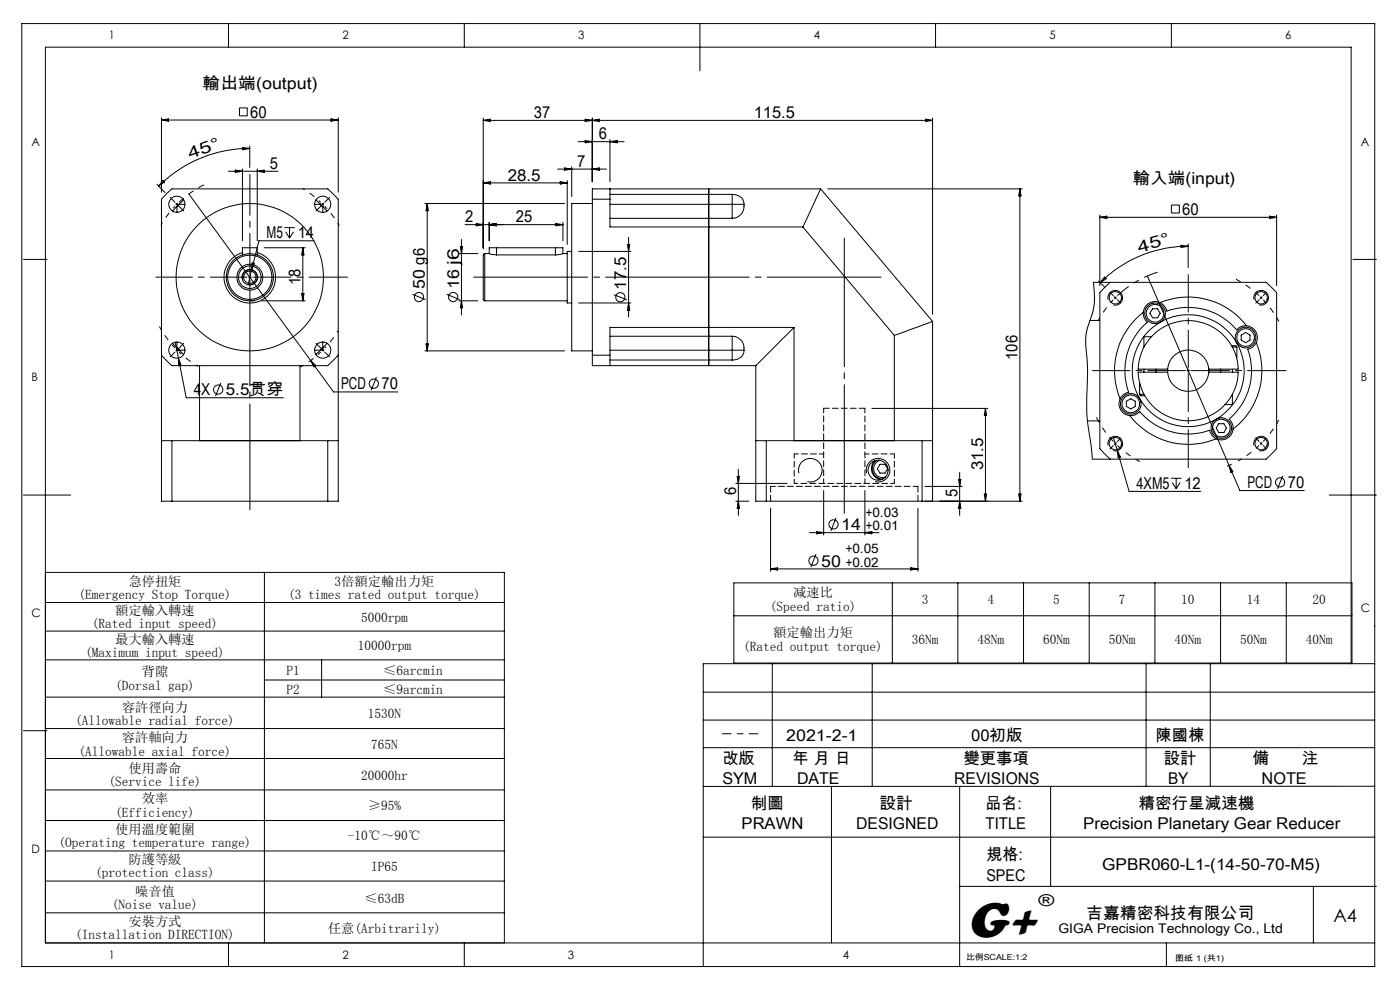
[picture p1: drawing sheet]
<svg xmlns="http://www.w3.org/2000/svg" width="297mm" height="210mm" viewBox="0 0 297 210" stroke-linecap="round" stroke-linejoin="round" font-family="sans-serif">
<g fill="none" stroke="#000" stroke-width=".21">
<path d="M4.6 5h287v200h-287zM48.5 5v5M98.5 5v5M148.5 5v10M198.5 5v5M248.5 5v5M33.3 39.1l1.7 1.7M34.3 25v15.8M34.3 25.5h37.5M34.3 25.5l1.4-.3v.5zM34.6 38.3l.3 .3-1.2 .9zM48.4 36.3h10.5"/>
<path d="M49.9 36.1l1.5 .2-1.5 .3zM50.8 22.9h1.7v1.7h-1.7zM51.4 35.8v15.3M51.5 31.3l1.5 .2-1.5 .3zM53 31.5a27.6 27.6 0 0 0-19.3 8M53 31v4.5M54.6 35.8v15.3M54.6 36.3l1.5-.2v.5zM70.2 25.2l1.6 .3-1.6 .2zM71.8 25v15.8M102.5 25v27.6M102.5 25.5h95.3"/>
<path d="M102.5 25.5l1.5-.2v.5zM102.5 38.8l1.5-.2v.4zM102.5 38.8h17.8M118.3 35.9h10.4M118.9 38.6l1.4 .2-1.4 .2zM119.8 35.6l1.5 .3-1.5 .2zM120.3 38.3v13.5M121.3 35.4v6.3M122.7 30h9.7M124.1 25.3l1.6 .2-1.6 .3zM124.1 29.8l1.6 .2-1.6 .3zM125.7 25v13.6"/>
<path d="M125.7 25.5l1.4-.2v.5zM125.7 35.9l1.4-.3v.5zM129.4 29.6v9M129.4 30l1.5-.2v.5zM196.4 25.3l1.4 .2-1.4 .3zM197.8 25v41.7M5 55h5M37.3 43.1l.4 .5M37.5 43.8l-.9 1M37.5 43.8h.1M37.5 43.8v1.2M37.7 43.1l-.4 .5"/>
<path d="M38 43.3l-.1 .4-.4 .1M38 43.3l-.5 .5M38 43.3h1.2M38 43.3h.1M38.9 42.4l-.9 .9M40.1 41.2l30.7 41.9h13.6M51.4 53.6a5.5 5.5 0 0 0-2.8 8.4 5.5 5.5 0 0 0 8.9 0 5.5 5.5 0 0 0-2.9-8.4M51.4 54.1v-1.5h3.2v1.5M53.4 57.3l-.8 3a1.57 1.57 0 0 0 1.9-1.4 1.57 1.57 0 0 0-1.7-1.7 1.57 1.57 0 0 0-1.3 2M53.5 55.8l.5 .1-.6 1.4zM56.1 52.6h8.6M60.3 48.3h2.2"/>
<path d="M60.6 49.2l.8 1.3M61.4 48.3v2.2M62.3 49.2l-.9 1.3M64.2 52.6v11.2M64.2 52.6l.3 1.5h-.5zM66.6 51.1h-11.7l-1.5 6.2M66.7 43.3h1.3M67 42.4l1 .9M68 43.3l.2 .4 .3 .1M68 43.3l.5 .5M68 43.3h.1M68.5 43.8h.1"/>
<path d="M68.5 43.8l.9 1M68.5 43.8v1.2M90.1 43.2h29.7M90.6 43.2v31.2M90.6 43.2l.3 1.5h-.5zM97.4 53.8h4M97.6 52.3h.5l-.2 1.5zM97.9 50.8v16M98.7 47.7h20.7M101 47.4l1.5 .3-1.5 .2zM102.8 53.8l-.3 .3v9.4l.3 .3M102.8 53.8v10"/>
<path d="M103.8 47.2v3.9M103.8 47.7l1.5-.3v.5zM103.8 53.8l1.5 .3M105.3 52.6h-1.5v1.2h-1M105.3 52.6h12.5M105.3 54.1h12.5M105.3 52.6v1.5M117.8 52.6h1.6v1.2h.9M117.8 52.6v1.5M117.9 47.4l1.5 .3-1.5 .2zM119.4 53.8l-1.6 .3M119.4 47.2v3.9"/>
<path d="M121.3 53.3h-1v11h1M122.8 53.3h11M125.7 43.2h-4.4v31.2h4.4M125.7 42.3v33M125.7 42.3h3.7M129.4 40.1v2.2M129.4 42.3v5.8h40.9M129.4 46.3h25.9M129.4 43.3h25.9M129.4 41.2h25.9M133.1 51.8h.5l-.3 1.5zM133.3 50.3v17"/>
<path d="M150.4 40.1v37.5M155.3 41.2a2.21 2.21 0 0 1 2.5 2.1M155.3 43.3v3M155.3 43.3h2.5M155.3 41.2v2.1M157.8 43.3a2.76 2.76 0 0 1-2.5 3M170.3 48.1l19.4 23M174.1 40.1h-48.4v2.2M174.1 40.1l-3.8 8M174.1 40.1l23.7 28.1M175.6 40.1h41.3M216.4 40.1v66.2"/>
<path d="M216.4 40.1l.2 1.4h-.5zM232 59.9h36.6l.3 .2 1.9 2v33.1l-2.2 2.2h-36.9l-.1-2.2-1.1-7.7 .2-9.5-.4-6.5 .3-1.7 1.1-3.3 .4-1.8 .1-1.8zM233 59.6l1.4 1.4M233.3 45.6v15M233.3 46.1h37.5M233.3 46.1l1.5-.2v.4zM234.3 58.8l.4 .3-1.3 .9zM235.5 59.9l-2.2 2.2v33.1l2.2 2.2M243.4 58.6l19.6 45.5h13.7M248.5 43.5h1.7v1.7h-1.7zM250.5 52l1.6 .2-1.5 .3zM252.1 52.2a26.5 26.5 0 0 0-18.7 7.8"/>
<path d="M252.1 51.7v5.1M269.3 45.9l1.5 .2-1.5 .2zM270.8 45.6v15M287 55h5M34.3 75.3l2.2 2.3h33l2.3-2.3M36.6 72.8l.9 1M37.2 72.6l2.3 11.8h20.6M37.5 73.8l.5 .5M37.5 73.8h.1M37.5 73.8l.4 .2 .1 .3M37.5 72.6v1.2M37.9 76l.5 1.4-.5 .1z"/>
<path d="M38 74.3h.1M38 74.3l.9 .9M38 74.3h1.2M42.3 77.6v15.9M53 63.8h.9M55.4 63.8h9.3M63.6 77.6v15.9M64 62.3h.5l-.3 1.5zM65.9 76.5l1.1 1-.4 .3zM66.7 74.3h1.3M68 74.3h.1M68 74.3l-1 .9"/>
<path d="M68.5 73.8h.1M68.5 73.8l-.4 .1-.1 .4M68.5 73.8l-.5 .5M68.5 72.6v1.2M69.4 72.8l-.9 1M79.9 80l-1.2 2.8M87.5 62.4l2.8 1.2M90.1 74.4h29.7M90.4 72.9h.5l-.3 1.5zM94.8 62.4l2.7 1.2M97.4 63.8h4M97.9 63.8l.2 1.5h-.5z"/>
<path d="M102.8 63.8h17.5M122.8 64.3h11M125.7 75.3v2.3h34.6M125.7 75.3h3.7M129.4 75.3v2.3M129.4 71.3h25.9M129.4 74.3h25.9M129.4 76.4h25.9M130.2 62.5l2.8 1.1M133.3 64.3l.3 1.5h-.5zM155.3 71.3a2.72 2.72 0 0 1 2.5 3M155.3 71.3v3"/>
<path d="M155.3 74.3h2.5M155.3 74.3v2.1M157.8 74.3a2.16 2.16 0 0 1-2.5 2.1M160.3 77.6v28.7h2.3M168.5 69.5l-8.2 8.1M168.5 69.5h-39.1v5.8M168.5 69.5v24M189.7 71.1v22.4M197.8 68.2l-8.1 2.9M197.8 68.2v38.1h-2.2M231.2 68h2.1M235.1 63.6a1.57 1.57 0 0 1 1.4-2 1.57 1.57 0 0 1 1.7 1.7 1.57 1.57 0 0 1-2 1.4"/>
<path d="M236.4 62.9l.4 .5M236.8 63l-.4 .4M242.5 66.2a15.7 15.7 0 0 0-4.9 18.4M242.5 66.2a2.45 2.45 0 0 0 .9 2.2 13.4 13.4 0 0 0-4 14.8 2.44 2.44 0 0 0-1.8 1.4M242.7 78.3v.6M244.2 71.4h-1.5v2.2M244.5 65.5h1.1l.5 1-.5 .9h-1.1l-.6-.9zM245.2 78.3v.6M246.1 64.2a15.6 15.6 0 0 1 18.3 4.9M246.1 64.2a2.52 2.52 0 0 0-3.6 2M246.1 64.2a2.6 2.6 0 0 1 1.4 1.8 13.4 13.4 0 0 1 14.9 4 2.33 2.33 0 0 1 2-.9M247.7 78.9a4.4 4.4 0 0 0 4.4 4.1 4.4 4.4 0 0 0 4.3-4.1"/>
<path d="M247.7 78.9h-6.3a10.6 10.6 0 0 0 10.7 10.4 10.6 10.6 0 0 0 10.6-10.4h-6.3M247.7 78.3h-6.3a10.6 10.6 0 0 1 10.7-10.3 10.6 10.6 0 0 1 10.6 10.3h-6.3M247.7 78.3a4.4 4.4 0 0 1 4.4-4.1 4.4 4.4 0 0 1 4.3 4.1M247.7 78.3v.6M256.4 78.3v.6M258.9 78.3v.6zM261.3 73.3h.9l.2 .3M261.4 73.6h1M261.4 78.3v.6M262.4 73.6l-.1 2.2M263.3 71.1l.9-.6 1 .6v1l-1 .6-.9-.6zM264.4 69.1a2.54 2.54 0 0 1 2.1 3.6"/>
<path d="M266 63.6a1.57 1.57 0 0 1 1.4-2 1.57 1.57 0 0 1 1.7 1.7 1.57 1.57 0 0 1-2 1.4M266.5 72.7a15.6 15.6 0 0 1-4.9 18.3M266.5 72.7a2.57 2.57 0 0 1-1.8 1.4 13.5 13.5 0 0 1-4 14.8 2.43 2.43 0 0 1 .9 2.1M34.3 93.5h2.2M36.5 93.5h33M36.5 93.5v12.8M46.8 81.2l-1.1 2.8M69.5 93.5h2.3M69.5 93.5v12.8M156.6 99.5v9.8M160.3 93.5h2.3M162.6 93.5h33"/>
<path d="M162.6 93.5v12.8M185 86.6h24.5M185.6 97.7a2.32 2.32 0 0 0-.6 2.4 2.32 2.32 0 0 0 1.9 1.6M185.9 97.6a2.2 2.2 0 0 0-.8 2.5 2.2 2.2 0 0 0 2.2 1.5M186.6 97.6a1.88 1.88 0 0 0-1.2 2.4 1.88 1.88 0 0 0 2.4 1.2M186.7 98.5h1l.6 .9-.6 1h-1l-.6-1zM195.6 93.5h2.2M195.6 93.5v12.8M209.1 86.6v19.7M209.1 86.6l.2 1.5h-.5zM230.7 89.3h2.6M235.1 94.5a1.56 1.56 0 0 1 1.4-2 1.56 1.56 0 0 1 1.7 1.7 1.56 1.56 0 0 1-2 1.4"/>
<path d="M236.1 92.6l.9 3M237 95.6l2.5 8.6h15.2M237 95.6l.7 1.4-.5 .1zM237.6 84.6a2.52 2.52 0 0 0 2.1 3.6M238.9 85.1l1-.5 .9 .5v1.1l-.9 .5-1-.5zM239.7 88.2a15.6 15.6 0 0 0 18.3 4.9M239.7 88.2a2.55 2.55 0 0 0 2.1-.9 13.5 13.5 0 0 0 14.8 4 2.42 2.42 0 0 0 1.4 1.8M241.8 83.6l.2 .4h.9M241.8 83.6h.9M241.8 81.4v2.2M258.6 89.9h1l.6 .9-.6 .9h-1l-.6-.9zM260.7 98.7l.8 1.3-.4 .2z"/>
<path d="M261.3 98.5l-1 .4M261.4 83.6v2.2h-1.5M261.6 91a2.54 2.54 0 0 1-3.6 2.1M266 94.5a1.56 1.56 0 0 1 1.4-2 1.56 1.56 0 0 1 1.7 1.7 1.56 1.56 0 0 1-2 1.4M5 105h10M36.5 106.3h-2.2v-64l2.2-2.2h33l2.3 2.2v64h-2.3M36.5 106.3h33M156.1 106.3h2.8M156.1 102.5h10.9M156.4 101.1h.5l-.3 1.4zM156.6 106.3l.3 1.5h-.5zM162.6 106.3h33"/>
<path d="M163.5 107.8v13.4M169.5 100.4a2.5 2.5 0 0 1 2.1-3.2 2.5 2.5 0 0 1 2.8 2.7 2.5 2.5 0 0 1-3.1 2.3M171.7 113h14.8M173.1 117.5l-1.1 2.8M173.2 112.7l1.5 .3-1.5 .2zM174.7 104.1v9.4M177.4 109.8l-1.2 2.8M183.5 104.1v9.4M183.5 113l1.5-.3v.5zM183.9 100.4a2.49 2.49 0 0 1 2.2-3.1 2.49 2.49 0 0 1 2.6 2.7 2.49 2.49 0 0 1-3.1 2.2M194.7 107.8v13.4M196.2 106.3h20.7"/>
<path d="M196.2 103.2h7.9M203.3 101.7h.5l-.2 1.5zM203.6 100.2v9.1M203.6 106.3l.2 1.5h-.5zM208.8 104.8h.5l-.2 1.5zM216.1 104.8h.5l-.2 1.5zM248.4 101.5h2.2M248.7 102.3l.8 1.4M249.5 101.5v2.2M250.4 102.3l-.9 1.4M272.1 100.9l-1.1 2.8M282 105h10"/>
<path d="M9.6 127.8h97.4M9.6 133.9h97.4M9.6 140h97.4M9.6 121.4h97.4v78.6M56.1 121.4v78.6M68.2 140v7.9M155.7 123.6h131.1v17h-131.1zM155.7 130.6h131.1M163.5 120.7h31.2M163.5 120.7l1.5-.3v.5zM189.3 123.6v17M193.2 120.4l1.5 .3-1.5 .2z"/>
<path d="M203.2 123.6v17M217.1 123.6v17M231.1 123.6v17M245 123.6v17M258.9 123.6v17M272.9 123.6v17M5 155h5M9.6 147.9h97.4M9.6 154.5h97.4M56.1 144.2h50.9M149.2 152.7h142.4M149.2 146.8h142.4"/>
<path d="M149.2 158.6h142.4M163.8 140.8v26M185 140.8v26M243.1 140.8v26M256.8 140.8v26M286.6 140.8v-130.8h-277v190h282M291.6 140.8h-142.4v64.2M9.6 160.9h97.4M9.6 167.6h97.4M9.6 174.1h97.4M149.2 177.6h142.4M176.4 166.8v33.2"/>
<path d="M203.6 166.8v38.2M222.9 166.8v21.2M291.6 166.8h-142.4M9.6 180.5h97.4M9.6 186.9h97.4M9.6 193.6h97.4M203.6 188h88.4M278.6 188v12M48.5 200v5M98.5 200v5M247.4 200v5"/>
<circle cx="37.5" cy="43.3" r="1.71"/>
<circle cx="53" cy="58.8" r="4.7"/>
<circle cx="53" cy="58.8" r="15.6"/>
<circle cx="53" cy="58.8" r="2.4"/>
<circle cx="53" cy="58.8" r="1.67"/>
<circle cx="53" cy="58.8" r="1.3"/>
<circle cx="53" cy="58.8" r="2.76"/>
<circle cx="53" cy="58.8" r="5"/>
<circle cx="68.5" cy="43.3" r="1.71"/>
<circle cx="37.5" cy="74.3" r="1.72"/>
<circle cx="68.5" cy="74.3" r="1.71"/>
<circle cx="88.9" cy="63" r=".97"/>
<circle cx="96.1" cy="63" r=".98"/>
<circle cx="131.6" cy="63.1" r=".98"/>
<circle cx="236.6" cy="63.2" r="1.31"/>
<circle cx="245" cy="66.5" r="1.88"/>
<circle cx="245" cy="66.5" r="2.2"/>
<circle cx="252.1" cy="78.6" r="11.9"/>
<circle cx="264.2" cy="71.6" r="1.88"/>
<circle cx="264.2" cy="71.6" r="2.19"/>
<circle cx="267.5" cy="63.2" r="1.31"/>
<circle cx="46.3" cy="82.6" r=".98"/>
<circle cx="79.3" cy="81.4" r=".99"/>
<circle cx="186.3" cy="99.7" r="2.14"/>
<circle cx="236.6" cy="94.1" r="1.31"/>
<circle cx="239.9" cy="85.7" r="2.19"/>
<circle cx="239.9" cy="85.7" r="1.87"/>
<circle cx="259.1" cy="90.8" r="2.19"/>
<circle cx="259.1" cy="90.8" r="1.88"/>
<circle cx="267.5" cy="94.1" r="1.31"/>
<circle cx="172.6" cy="118.9" r=".98"/>
<circle cx="176.8" cy="111.2" r=".98"/>
<circle cx="271.6" cy="102.3" r=".98"/>
</g>
<path d="M37.1 73.8a21.9 21.9 0 0 1-3.3-4.5M236.2 63.6a21.9 21.9 0 0 0-3.3 4.5M267.1 94.5a21.9 21.9 0 0 1-4.5 3.3M268 93.6a21.9 21.9 0 0 0 3.3-4.5" fill="none" stroke="#000" stroke-width=".21" stroke-dasharray="30.5 1.3 1.3 1.3" stroke-dashoffset="29.6" stroke-linecap="butt"/>
<path d="M237.1 62.7a21.9 21.9 0 0 1 8.5-5" fill="none" stroke="#000" stroke-width=".21" stroke-dasharray="30.5 1.3 1.3 1.3" stroke-dashoffset="27.4" stroke-linecap="butt"/>
<path d="M68.5 43.3l-.2-.2M68.5 43.3l.2 .2M37.5 74.3l.3 .2M37.5 74.3l-.2-.3M68.5 74.3l.2-.3M68.5 74.3l-.2 .2M267.6 63.1l-.3-.2M267.6 63.1l.2 .3M236.6 94.1l.2 .2M236.6 94.1l-.2-.2M267.6 94.1l.2-.2M267.6 94.1l-.3 .2" fill="none" stroke="#000" stroke-width=".21" stroke-dasharray="30.5 1.3 1.3 1.3" stroke-linecap="butt"/>
<path d="M267.1 62.7a21.9 21.9 0 0 0-4.9-3.5" fill="none" stroke="#000" stroke-width=".21" stroke-dasharray="30.5 1.3 1.3 1.3" stroke-dashoffset="29.4" stroke-linecap="butt"/>
<path d="M268 63.6a21.9 21.9 0 0 1 3.3 4.6M237.1 94.5a21.9 21.9 0 0 0 4.7 3.4" fill="none" stroke="#000" stroke-width=".21" stroke-dasharray="30.5 1.3 1.3 1.3" stroke-dashoffset="29.5" stroke-linecap="butt"/>
<path d="M236.2 93.6a21.9 21.9 0 0 1-3.6-5" fill="none" stroke="#000" stroke-width=".21" stroke-dasharray="30.5 1.3 1.3 1.3" stroke-dashoffset="29.3" stroke-linecap="butt"/>
<path d="M37.1 43.8l-1.6 1.9-1.3 2M38 74.7l1.9 1.6 2.1 1.4" fill="none" stroke="#000" stroke-width=".21" stroke-dasharray="30.5 1.3 1.3 1.3" stroke-dashoffset="29.9" stroke-linecap="butt"/>
<path d="M38 42.9a21.9 21.9 0 0 1 5.3-3.7" fill="none" stroke="#000" stroke-width=".21" stroke-dasharray="30.5 1.3 1.3 1.3" stroke-dashoffset="29.2" stroke-linecap="butt"/>
<path d="M68.9 73.8l1.5-1.7 1.3-1.9" fill="none" stroke="#000" stroke-width=".21" stroke-dasharray="30.5 1.3 1.3 1.3" stroke-dashoffset="30.1" stroke-linecap="butt"/>
<path d="M68 74.7a21.9 21.9 0 0 1-4.2 3.1" fill="none" stroke="#000" stroke-width=".21" stroke-dasharray="30.5 1.3 1.3 1.3" stroke-dashoffset="29.7" stroke-linecap="butt"/>
<path d="M68 42.9l-1.8-1.6-2-1.3" fill="none" stroke="#000" stroke-width=".21" stroke-dasharray="30.5 1.3 1.3 1.3" stroke-dashoffset="30" stroke-linecap="butt"/>
<path d="M68.9 43.8l1.7 1.9 1.4 2.2" fill="none" stroke="#000" stroke-width=".21" stroke-dasharray="30.5 1.3 1.3 1.3" stroke-dashoffset="29.8" stroke-linecap="butt"/>
<path d="M179.1 108.9v-58.4" fill="none" stroke="#000" stroke-width=".21" stroke-dasharray="30.5 1.3 1.3 1.3" stroke-dashoffset="3.2"/>
<path d="M186.9 58.8h-86.4" fill="none" stroke="#000" stroke-width=".21" stroke-dasharray="30.5 1.3 1.3 1.3" stroke-dashoffset="6.3"/>
<path d="M153.3 155.6h7.5" fill="none" stroke="#000" stroke-width=".21" stroke-dasharray="30.5 1.3 1.3 1.3" stroke-dashoffset="28.6"/>
<path d="M163.5 103.2v3.1M194.7 106.3v-3.1" fill="none" stroke="#000" stroke-width=".21" stroke-dasharray="1.3 .6"/>
<path d="M183.5 86.6v15.9M163.5 103.2h31.2M174.7 102.5v-15.9" fill="none" stroke="#000" stroke-width=".21" stroke-dasharray="1.3 .6" stroke-dashoffset=".3"/>
<path d="M168.5 96.3v6.2M168.5 96.3h6.2M183.5 96.3h6.2M189.7 102.5v-6.2" fill="none" stroke="#000" stroke-width=".21" stroke-dasharray="1.3 .6" stroke-dashoffset=".4"/>
<path d="M189.7 102.5h-21.2" fill="none" stroke="#000" stroke-width=".21" stroke-dasharray="1.3 .6" stroke-dashoffset=".5"/>
<path d="M183.5 86.6h-8.8" fill="none" stroke="#000" stroke-width=".21" stroke-dasharray="1.3 .6" stroke-dashoffset=".1"/>
<g fill="none" stroke="#000" stroke-width=".21" stroke-dasharray="30.5 1.3 1.3 1.3">
<path d="M37.1 42.9l-1-1M38 43.8l1 1M53 58.8v-.3M53 58.8h-.3M53 58.8v.3M53 58.8h.3M68 43.8l-1 1M68.5 43.3l.2-.2M68.5 43.3l-.2 .2M68.9 42.9l1-1M37.1 74.7l-1 1M37.5 74.3l-.2 .2"/>
<path d="M37.5 74.3l.3-.3M38 73.8l1-1M68 73.8l-1-1M68.5 74.3l.2 .2M68.5 74.3l-.2-.3M68.9 74.7l1 1M236.2 62.7l-.7-.7M237.1 63.6l.7 .7M252.1 78.6v-.3M252.1 78.6h-.3M252.1 78.6v.3M252.1 78.6h.3"/>
<path d="M267.1 63.6l-.7 .7M267.6 63.1l.2-.2M267.6 63.1l-.3 .3M268 62.7l.7-.7M236.2 94.5l-.7 .7M236.6 94.1l-.2 .2M236.6 94.1l.2-.2M237.1 93.6l.7-.7M267.1 93.6l-.7-.7M267.6 94.1l.2 .2M267.6 94.1l-.3-.2M268 94.5l.7 .7"/>
</g>
<path d="M251.5 78.6h-19.7M252.1 78v-19.7" fill="none" stroke="#000" stroke-width=".21" stroke-dasharray="30.5 1.3 1.3 1.3" stroke-dashoffset="22.5"/>
<path d="M252.1 79.2v20" fill="none" stroke="#000" stroke-width=".21" stroke-dasharray="30.5 1.3 1.3 1.3" stroke-dashoffset="22.4"/>
<path d="M53.6 58.8h20.1M252.7 78.6h20.1" fill="none" stroke="#000" stroke-width=".21" stroke-dasharray="30.5 1.3 1.3 1.3" stroke-dashoffset="22.3"/>
<path d="M53 58.2v-21.2" fill="none" stroke="#000" stroke-width=".21" stroke-dasharray="30.5 1.3 1.3 1.3" stroke-dashoffset="21.8"/>
<path d="M52.4 58.8h-19.3" fill="none" stroke="#000" stroke-width=".21" stroke-dasharray="30.5 1.3 1.3 1.3" stroke-dashoffset="22.7"/>
<path d="M53 59.4v48.7" fill="none" stroke="#000" stroke-width=".21" stroke-dasharray="30.5 1.3 1.3 1.3" stroke-dashoffset="8"/>
<text font-size="11" x="205.1" y="198.7">G+</text>
<text font-size="3.9" x="282.9" y="195.5">A4</text>
<g font-size="3.5">
<text x="43" y="18.9">輸出端(output)</text>
<text x="53.1" y="25">60</text>
<text x="113.3" y="25">37</text>
<text x="127" y="29.5">6</text>
<text x="159.9" y="25">115.5</text>
<text x="40.4" y="33.8" transform="rotate(-20 40.4 33.8)">4 5 °</text>
<text x="57.2" y="35.8">5</text>
<text x="122.5" y="35.4">7</text>
<text x="107.7" y="38.3">28.5</text>
<text x="240.3" y="39.1">輸入端(input)</text>
<text x="98.7" y="47.2">2</text>
<text x="109.5" y="47.2">25</text>
<text x="250.8" y="45.6">60</text>
<text x="56.5" y="50.6">M5</text>
<text x="63.2" y="50.6">14</text>
<text x="241.7" y="53.6" transform="rotate(-15 241.7 53.6)">4 5 °</text>
<text x="63.8" y="60.5" transform="rotate(-90 63.8 60.5)">18</text>
<text x="90.1" y="61.4" transform="rotate(-90 90.1 61.4)">50 g6</text>
<text x="97.4" y="61.4" transform="rotate(-90 97.4 61.4)">16 j6</text>
<text x="132.9" y="61.4" transform="rotate(-90 132.9 61.4)">17.5</text>
<text x="215.9" y="76.4" transform="rotate(-90 215.9 76.4)">106</text>
<text x="41.1" y="83.9">4X</text>
<text x="47.9" y="83.9">5.5贯穿</text>
<text x="72.4" y="82.6">PCD</text>
<text x="80.9" y="82.6">70</text>
<text x="208.6" y="99.8" transform="rotate(-90 208.6 99.8)">31.5</text>
<text x="156.1" y="105" transform="rotate(-90 156.1 105)">6</text>
<text x="203.1" y="105.4" transform="rotate(-90 203.1 105.4)">5</text>
<text x="241.1" y="103.7">4XM5</text>
<text x="251.3" y="103.7">12</text>
<text x="264.6" y="103.6">PCD</text>
<text x="273.2" y="103.6">70</text>
<text x="178.4" y="112.5">14</text>
<text x="174.2" y="120.2">50</text>
<text x="220.3" y="192.2">®</text>
<text x="230.5" y="194.8">吉嘉精密科技有限公司</text>
</g>
<g font-size="3.4">
<text x="166.8" y="157.1">2021-2-1</text>
<text x="206" y="157.1">00初版</text>
<text x="245.2" y="157.1">陳國棟</text>
<text x="153.2" y="162">改版</text>
<text x="153.2" y="166.3">SYM</text>
<text x="168.2" y="162">年 月 日</text>
<text x="169.1" y="166.3">DATE</text>
<text x="202.4" y="166.3">REVISIONS</text>
<text x="204.4" y="162">變更事項</text>
<text x="246.9" y="162">設計</text>
<text x="247.8" y="166.3">BY</text>
<text x="265.7" y="162">備</text>
<text x="267.6" y="166.3">NOTE</text>
<text x="276.2" y="162">注</text>
<text x="159.3" y="171.6">制圖</text>
<text x="186.6" y="171.6">設計</text>
<text x="209.1" y="171.6">品名:</text>
<text x="241.5" y="171.6">精密行星減速機</text>
<text x="157.3" y="175.9">PRAWN</text>
<text x="181.7" y="175.9">DESIGNED</text>
<text x="209.1" y="175.9">TITLE</text>
<text x="229.8" y="175.9">Precision Planetary Gear Reducer</text>
<text x="209.2" y="182.5">規格:</text>
<text x="233.8" y="184.6">GPBR060-L1-(14-50-70-M5)</text>
<text x="209.2" y="186.8">SPEC</text>
</g>
<g font-size="2.8">
<text x="183.7" y="109.7">+0.03</text>
<text x="183.7" y="112.5">+0.01</text>
<text x="179.4" y="117.4">+0.05</text>
<text x="27.2" y="124.2">急停扭矩</text>
<text x="71" y="124.2">3倍額定輸出力矩</text>
<text x="179.4" y="120.2">+0.02</text>
<text x="16.7" y="127">(Emergency Stop Torque)</text>
<text x="24.4" y="130.4">額定輸入轉速</text>
<text x="61.1" y="127">(3 times rated output torque)</text>
<text x="76.6" y="131.8">5000rpm</text>
<text x="163.3" y="129.5">(Speed ratio)</text>
<text x="168.3" y="126.7">减速比</text>
<text x="195.6" y="128.1">3</text>
<text x="209.5" y="128.1">4</text>
<text x="223.4" y="128.1">5</text>
<text x="237.4" y="128.1">7</text>
<text x="250.6" y="128.1">10</text>
<text x="264.5" y="128.1">14</text>
<text x="278.4" y="128.1">20</text>
<text x="19.5" y="133.3">(Rated input speed)</text>
<text x="24.4" y="136.5">最大輸入轉速</text>
<text x="75.9" y="137.9">10000rpm</text>
<text x="164" y="135.2">額定輸出力矩</text>
<text x="193.4" y="136.6">36Nm</text>
<text x="207.4" y="136.6">48Nm</text>
<text x="221.3" y="136.6">60Nm</text>
<text x="235.2" y="136.6">50Nm</text>
<text x="249.2" y="136.6">40Nm</text>
<text x="263.1" y="136.6">50Nm</text>
<text x="277" y="136.6">40Nm</text>
<text x="18.1" y="139.3">(Maximum input speed)</text>
<text x="30.1" y="143.5">背隙</text>
<text x="60.8" y="143.1">P1</text>
<text x="81.3" y="143.1">≤6arcmin</text>
<text x="157.7" y="138">(Rated output torque)</text>
<text x="24.4" y="146.3">(Dorsal gap)</text>
<text x="60.8" y="147.2">P2</text>
<text x="81.3" y="147.2">≤9arcmin</text>
<text x="16" y="153.8">(Allowable radial force)</text>
<text x="25.8" y="151">容許徑向力</text>
<text x="78" y="152.4">1530N</text>
<text x="16.7" y="160.3">(Allowable axial force)</text>
<text x="25.8" y="157.5">容許軸向力</text>
<text x="78.7" y="158.9">765N</text>
<text x="23" y="166.8">(Service life)</text>
<text x="27.2" y="164">使用壽命</text>
<text x="76.6" y="165.4">20000hr</text>
<text x="24.4" y="173.2">(Efficiency)</text>
<text x="30.1" y="170.4">效率</text>
<text x="78" y="171.8">≥95%</text>
<text x="12.4" y="179.7">(Operating temperature range)</text>
<text x="24.4" y="176.9">使用溫度範圍</text>
<text x="73.8" y="178.3">-10℃～90℃</text>
<text x="27.2" y="183.3">防護等級</text>
<text x="78.7" y="184.7">IP65</text>
<text x="20.2" y="186.1">(protection class)</text>
<text x="28.7" y="190">噪音值</text>
<text x="77.3" y="191.4">≤63dB</text>
<text x="23.7" y="192.9">(Noise value)</text>
<text x="27.2" y="196.4">安裝方式</text>
<text x="69.6" y="197.8">任意(Arbitrarily)</text>
<text x="224.5" y="197.8">GIGA Precision Technology Co., Ltd</text>
<text x="16" y="199.2">(Installation DIRECTION)</text>
</g>
<g font-size="2.5">
<text x="23.1" y="8.4">1</text>
<text x="72.7" y="8.4">2</text>
<text x="122.7" y="8.4">3</text>
<text x="172.7" y="8.4">4</text>
<text x="222.7" y="8.4">5</text>
<text x="272.7" y="8.4">6</text>
<text x="6.7" y="30.9">A</text>
<text x="288.7" y="30.9">A</text>
<text x="6.7" y="80.9">B</text>
<text x="288.7" y="80.9">B</text>
<text x="6.7" y="130.9">C</text>
<text x="288.7" y="129.9">C</text>
<text x="6.7" y="180.9">D</text>
<text x="23.1" y="203.4">1</text>
<text x="72.7" y="203.4">2</text>
<text x="120.5" y="203.4">3</text>
<text x="178.8" y="203.4">4</text>
</g>
<g font-size="1.7">
<text x="204.9" y="203.7">比例SCALE:1:2</text>
<text x="249.3" y="203.8">图纸 1 (共1)</text>
</g>
</svg>
